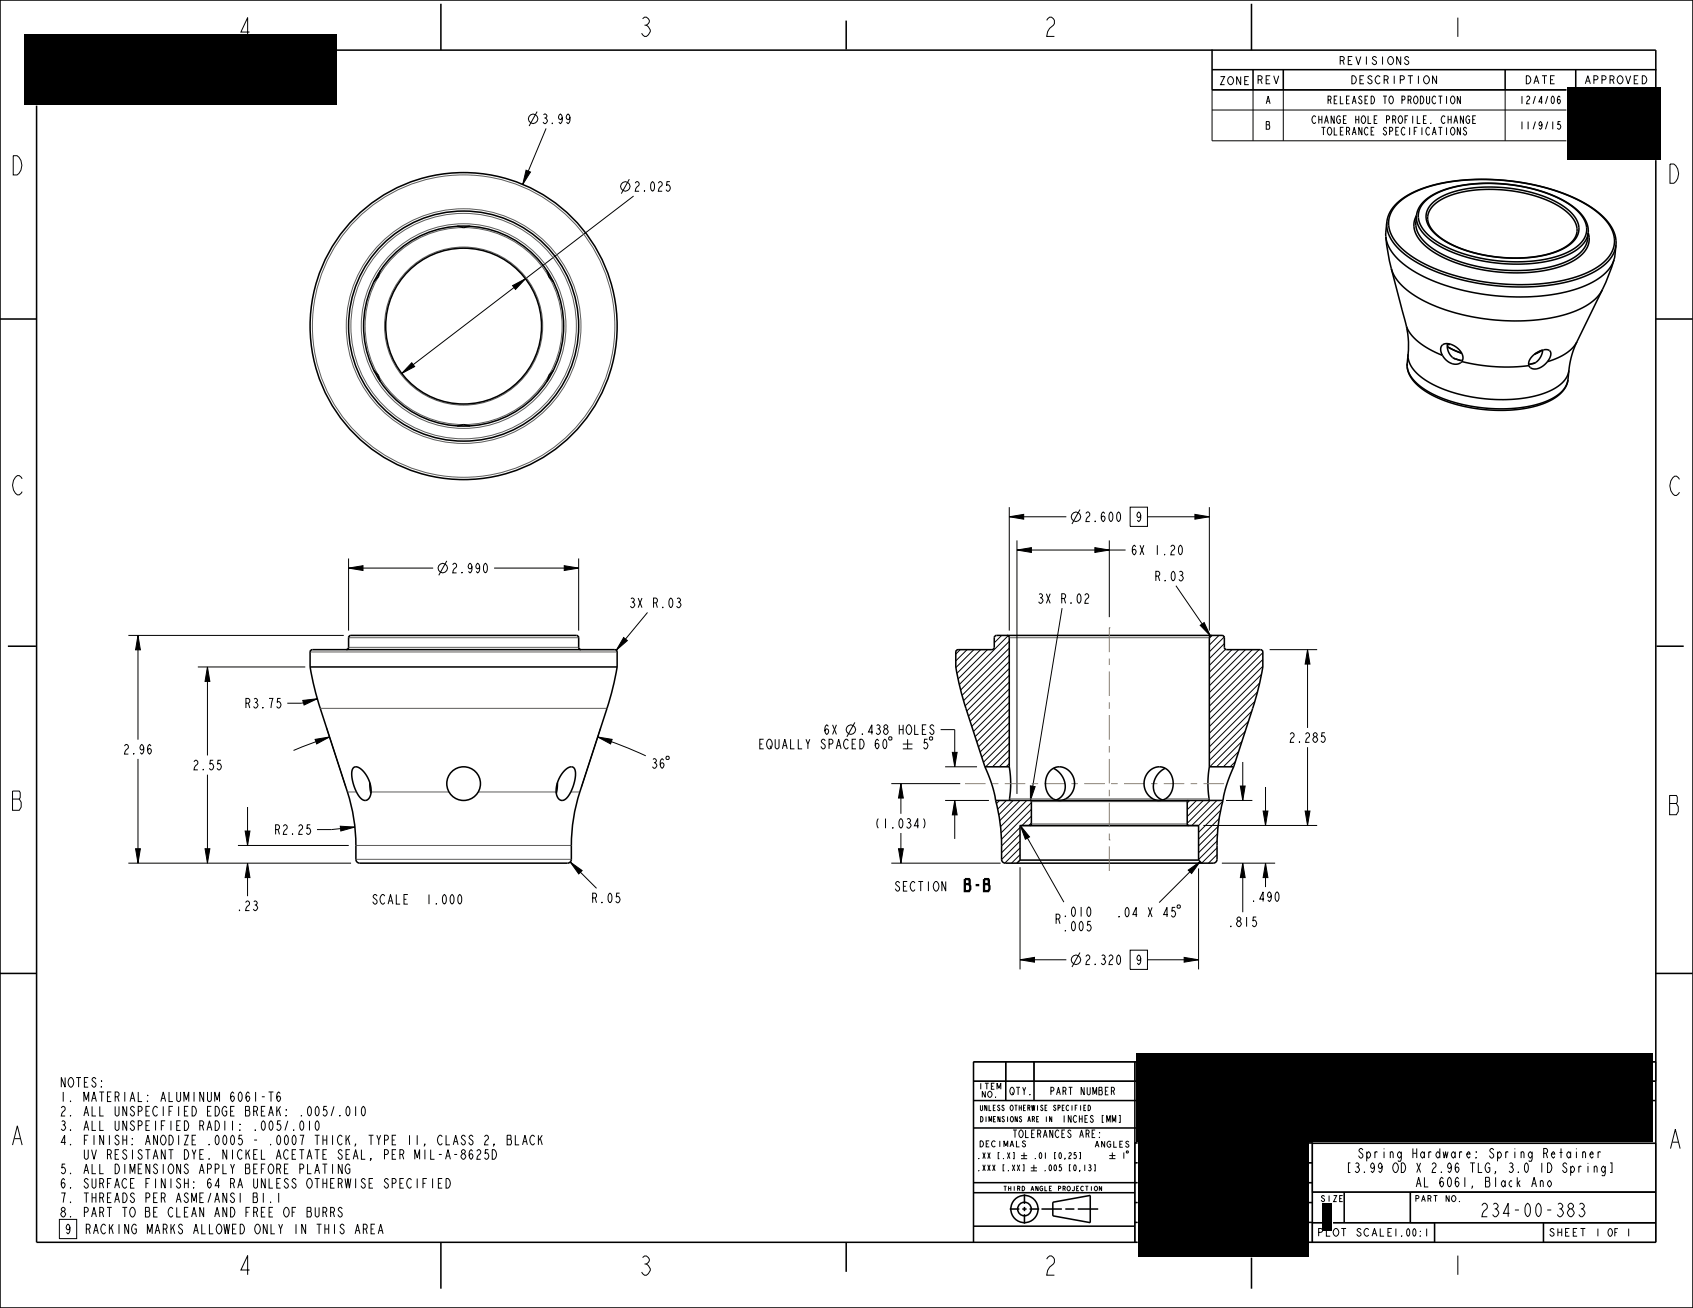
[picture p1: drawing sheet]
<svg xmlns="http://www.w3.org/2000/svg" width="559mm" height="432mm" viewBox="0 0 559 432" stroke-linecap="round" stroke-linejoin="round" font-family="sans-serif">
<g fill="none" stroke="#000" stroke-width=".33">
<path d="M82.4 10.6h-2.9l2.2-4.8v5.7M177.3 36.8l-2.7 4.8M400.1 36.3h116.9M413.6 29.7v16.8M423.6 29.7v16.8M496.8 29.7v16.8M517 29.7h-116.9v16.8h116.9M173.6 56.2l1.5 .6-2.6 4.1zM180.2 42.4l-7.7 18.5M207.7 59.2l-2.6 4.7M209.1 64.7l-76.5 58.6M169.2 94.3l4.2-2.3-3.3 3.5z"/>
<path d="M135.9 119.8l1 1.2-4.3 2.3zM333.1 170.6l4.8-.8v1.6zM333.1 167.4v40.8M333.1 170.6h18.9M335.7 178.4v83.7M356.5 168.2l-2.7 4.8M366.1 178.4v25.3M373 167.4h5.7v6.4h-5.7zM378.7 170.6h20.5M394.4 169.8l4.8 .8-4.8 .8zM399.2 167.4v40.8M115.1 187.5l4.7-.8v1.6z"/>
<path d="M115.1 184.4v23.8M115.1 187.5h27.9M147.5 185.2l-2.7 4.7M163.1 187.5h27.9M186.2 186.7l4.8 .8-4.8 .8zM191 184.4v23.8M335.7 181.6l4.7-.8v1.6zM335.7 181.6h35.8M361.4 180.8l4.7 .8-4.7 .8zM388.1 193.4l11.4 16.5M42.4 209.8h71.1M45.5 209.8l.8 4.7h-1.6z"/>
<path d="M45.5 209.8v34.4M205.8 210.5l1.3 1-3.7 3.1zM213.7 202.2l-10.3 12.4M316.9 214.5l-1.4 1.4M319.2 214.5l-3.7 3.7M321.4 214.5l-5.9 5.9M323.7 214.5l-7.8 7.8M325.9 214.5l-9.7 9.7M330.6 209.8l-2.4 2.4M332.7 209.9l-16.1 16.1M333.1 211.7l-16 16.1M333.1 218.5l-14.5 14.5"/>
<path d="M333.1 214l-15.6 15.6M333.1 216.2l-15.1 15.1M350.6 200.8l-10.5 63.5M396.1 206.4l1.4-.9 2 4.4zM400.1 209.8l-.9 .9M402.3 209.8l-3.1 3.1M404.1 210.3l-4.9 4.9M404.1 212.5l-4.9 4.9M404.5 214.3l-5.3 5.4M406.6 214.5l-7.4 7.4M408.8 214.5l-9.6 9.6M411.1 214.5l-11.9 11.9"/>
<path d="M413.3 214.5l-14.1 14.1M415.6 214.5l-16.4 16.4M416.8 215.5l-17.6 17.6M416.8 217.7l-17.6 17.7M416.8 219.9l-17.6 17.7M419.1 214.5h15.7M431.6 214.5l.8 4.7h-1.6zM431.6 214.5v25.8M65.3 220.2h35.5M68.5 220.2l.8 4.7h-1.6zM68.5 220.2v29.2M99.9 231.2l4.8-.5-4.3 2z"/>
<path d="M104.7 230.7l-5.1 1.4h-4.8M282.2 238.5l-2.7 4.7M333.1 227.4l-12.3 12.4M333.1 229.7l-11.8 11.8M333.1 231.9l-11.2 11.3M333.1 234.2l-10.7 10.7M333.1 220.7l-14 14M333.1 236.4l-10.1 10.2M333.1 222.9l-13.4 13.5M333.1 225.2l-12.9 12.9M333.1 238.6l-9.6 9.7M412.1 238.1l-12.9 12.9"/>
<path d="M413.2 234.8l-14 14M414.2 231.5l-15 15.1M415 228.4l-15.8 15.9M415.8 225.5l-16.6 16.6M416.4 222.6l-17.2 17.2M45.5 250.5v34.4M68.5 255.7v29.2M104 244.1l4.8-.8-4.3 2.3zM107.8 240.3l6.4 19.6M108.8 243.3l-11.9 4.4M197.3 243.3l7.4 2.6 8.5 3.6M197.3 243.3l4.7 .8-.5 1.5z"/>
<path d="M198.3 240.3l-6.4 19.6M215.5 250.7l.3-.2a.73 .73 0 0 1 .8 .7l-.4 .6a.95 .95 0 0 1 .6 1 .95 .95 0 0 1-1 .8l-.4-.5M215.8 251.8h.4M219 251l-.5-.5a2.15 2.15 0 0 0 0 3.1 1.05 1.05 0 0 0 0-1.8l-.4 .2-.2 .6M220.1 249.7h.5l.3 .2v.6l-.3 .2h-.5l-.3-.2v-.6zM250.8 245.6h.8M252.1 244h-1.3v3.2h1.3M253.5 244.3l.3-.3a1.69 1.69 0 0 1 1.1 1.6 1.69 1.69 0 0 1-1.1 1.6l-.3-.2a2.08 2.08 0 0 1 0-2.7zM254.1 246.2l.5 1M255.9 244v2.7l.4 .5h.4l.4-.5v-2.7M258.2 247.2l.8-3.2 .8 3.2M258.6 246.2h.9"/>
<path d="M260.9 244v3.2h1.3M263.5 244v3.2h1.3M266 244l.7 1.6v1.6M267.3 244l-.6 1.6M272.4 244.6l-.5-.6a.73 .73 0 0 0-.8 .8l.5 .6a.94 .94 0 0 1 .8 .9 .94 .94 0 0 1-.8 .9l-.7-.8M273.6 245.6h.8l.5-.5v-.5l-.5-.6h-.8v3.2M276 247.2l.8-3.2 .8 3.2M276.3 246.2h1M280 244.6l-.5-.6a1.69 1.69 0 0 0-1.1 1.6 1.69 1.69 0 0 0 1.1 1.6l.5-.5M281.3 245.6h.8M282.5 244h-1.2v3.2h1.2M283.8 244a1.59 1.59 0 0 1 1.4 1 1.59 1.59 0 0 1-.3 1.7l-.5 .5h-.6z"/>
<path d="M290 244.6l-.5-.6a2.15 2.15 0 0 0 0 3.2 1.05 1.05 0 0 0 0-1.8l-.5 .2-.1 .6M291.7 244.3l.4-.3a2.15 2.15 0 0 1 0 3.2 2.25 2.25 0 0 1-.4-2.9zM293.3 243.5l.3-.3h.5l.3 .3v.5l-.3 .3h-.5l-.3-.3zM294.2 258.7h22.7M297.4 258.7l.8 4.8h-1.6zM297.4 258.7v9.9M298 245.6h3.2M298 247.2h3.2M299.6 244v3.2M306.1 244h-.9l-.2 1.4 .3-.3a1.06 1.06 0 0 1 1 1.1 1.06 1.06 0 0 1-1 1l-.4-.5M307 243.2h.6l.2 .3v.5l-.2 .3h-.6l-.2-.3v-.5zM310.5 240.9h4.6v12.2"/>
<path d="M311.9 253.1h10.6M314.3 248.4h1.6l-.8 4.7zM333.1 240.9l-9.1 9M333.1 245.4l-7.8 7.7M333.1 252.1l-1 1M333.1 243.1l-8.5 8.5M333.1 249.8l-3.3 3.3M333.1 247.6l-5.5 5.5M340.1 259.4l1.6 .3-1.6 4.6zM407.8 251.4l-1.8 1.7M408.8 248.1l-5 5M409.4 259.5h1.6l-.8 4.7z"/>
<path d="M409.9 244.8l-8.3 8.3M410.2 251.5v12.7M411 241.5l-11.7 11.6M417.7 259.8v12.7M431.6 246.7v25.8M78.5 279.1h36.6M80.9 274.3h1.6l-.8 4.8zM81.7 266.4v12.7M112.3 272.8l4.8 .2-4.6 1.3zM117.1 273l-7.7 .9h-4.8M297.4 275v9.9M311.9 264.2h14.5"/>
<path d="M315.1 264.2l.8 4.8h-1.6zM315.1 264.2v12.7M329.9 264.2l-1 1.1M332.2 264.2l-2.9 2.9M334.4 264.2l-4.7 4.8M336.6 264.2l-6.6 6.7M336.7 273.2l-6.1 6.1M336.7 275.4l-6.1 6.1M336.7 277.7l-6.1 6.1M336.7 279.9l-5 5M336.8 272.5l3 3.8-1.4 .8zM336.8 272.5l14.3 25.3"/>
<path d="M338.9 264.2l-8.7 8.7M340.4 267.2l-9.9 9.9M340.4 271.7l-.8 .8M340.4 265l-10 10M340.4 269.4l-3 3.1M392.7 264.2l-.8 .9M394.9 264.2l-3 3.1M397.2 264.2l-5.3 5.4M397.2 272.5h37.5M399.4 264.2l-7.5 7.6M401.6 264.2l-8.2 8.3M401.7 279.9l-5.1 5"/>
<path d="M401.7 277.6l-6.1 6.1M401.8 275.3l-6.2 6.2M402.1 272.8l-6.5 6.5M402.4 270.2l-6.8 6.8M402.9 267.5l-7.3 7.3M403.6 264.5l-8 8.1M404.7 264.2h8.7M416.9 267.7h1.6l-.8 4.8zM430.8 267.7h1.6l-.8 4.8zM42.4 284.9h73.5M44.7 280.2h1.6l-.8 4.7zM67.7 280.2h1.6l-.8 4.7z"/>
<path d="M81.7 284.9l.8 4.8h-1.6zM81.7 284.9v10.9M188.2 284.6l3.9 2.8-1.1 1.1zM188.2 284.6l8.7 8.7M294.2 284.9h36.1M296.6 280.2h1.6l-.8 4.7zM336.7 282.1l-2.8 2.8M336.7 286.3v33.7M379 299.5l1.3 3.2M380.3 299.5l-1.3 3.2M387.9 299.5h-1l-.1 1.4 .3-.3a1.06 1.06 0 0 1 .9 1.1 1.06 1.06 0 0 1-.9 1l-.5-.5M388.8 298.8h.5l.3 .2v.5l-.3 .3h-.5l-.3-.3v-.5z"/>
<path d="M392.2 287.2l3.9-2.8-2.8 4zM395.6 286.7v33.3M396.1 284.4l-13.5 13.6M401.7 282.1l-2.8 2.8M403.3 284.9h17.6M410.2 284.9l.8 4.8h-1.6zM410.2 284.9v16.2M417.7 284.9l.8 4.8h-1.6zM417.7 284.9v7.9M336.7 316.8l4.7-.7v1.5zM336.7 316.8h15.3M356.5 314.5l-2.7 4.7"/>
<path d="M373 313.7h5.7v6.3h-5.7zM378.7 316.8h16.9M385.5 301.9h-1.4l1.1-2.4v3.2M390.8 316.1l4.8 .7-4.8 .8zM332 350.5v6.4M341.3 350.5v6.4M374.6 350.5v6.4M375 350.5h-53.7v6.4h53.7M545.4 350.5h1.1v6.4h-1.1M92.5 361l-.5-.5a2.15 2.15 0 0 0 0 3.2 1.05 1.05 0 0 0 0-1.9l-.5 .3-.1 .5M104.4 370.3l.3-.3a2.15 2.15 0 0 1 0 3.2 2.25 2.25 0 0 1-.3-2.9zM119.6 365.5l.3-.3a2.15 2.15 0 0 1 0 3.2 2.25 2.25 0 0 1-.3-2.9z"/>
<path d="M162.5 379.5a1.59 1.59 0 0 1 1.4 1 1.59 1.59 0 0 1-.3 1.7l-.5 .5h-.6zM177.7 374.8v3.1M178.3 375.8l.7 2.1M179 374.8l-1.3 1.8M371.9 380l.5 .1-.1 .5-.5-.1zM375.5 377.3h-.9v32.8h.9M431.8 377.3h1.4v32.8h-1.4M433.2 377.4h113.3v32.7h-37.1v-6.4h37.1h-81v-10.2h81h-113.3zM112.9 399.1l-.4-.5a.73 .73 0 0 0-.8 .8l.4 .5a.94 .94 0 0 1 .8 .9 .94 .94 0 0 1-.8 1l-.6-.8M115.5 384.8l-.5-.5a1.69 1.69 0 0 0-1.1 1.6 1.69 1.69 0 0 0 1.1 1.6l.5-.6v-1h-.7M147.2 389.1a1.59 1.59 0 0 1 1.4 .9 1.59 1.59 0 0 1-.3 1.7l-.4 .5h-.7zM323.1 386.4l.1 .1z"/>
<path d="M323.1 382.3l.1 .2zM324.4 384.5l.8 2M324.4 380.5l.8 2M325.2 384.5l-.8 2M325.2 380.5l-.8 2M326 384.5l.8 2M326 380.5l.8 2M326.8 384.5l-.8 2M326.8 380.5l-.8 2M327.6 384.5l.8 2M328.4 384.5l-.8 2M329.9 380.5h-.4v2h.4"/>
<path d="M331.2 382.3l.1 .2zM331.5 384.5h-.4v2h.4M332.5 380.5l.8 2M332.8 386.4l.1 .1zM333.3 380.5l-.8 2M334.1 384.5l.8 2M334.3 380.5h.5v2h-.5M334.9 384.5l-.8 2M335.8 384.5l.8 2M336.6 384.5l-.8 2M337 381.5h2M337 382.5h2"/>
<path d="M337.6 384.5h.4v2h-.4M338 380.5v2M340.2 385.5h2.1M340.2 386.5h2.1M341.2 384.5v2M341.7 382.3l.1 .2zM343.2 380.6l.2-.1 .2 .1 .2 .6-.1 1-.3 .3-.4-.7zM344.9 386.4l.1 .1zM345 380.5v2M346.5 384.7l.2-.2 .2 .2 .2 .5-.1 1-.3 .3-.4-.6zM348.1 384.7l.2-.2 .2 .2 .2 .5-.1 1-.3 .3-.4-.6zM348.5 380.5h-.4v2h.4"/>
<path d="M349.7 380.6l.2-.1 .2 .1 .2 .6-.1 1-.3 .3-.4-.7zM350.3 384.5h-.6l-.1 .9 .2-.2a.68 .68 0 0 1 .6 .7 .68 .68 0 0 1-.6 .6l-.3-.3M351.6 382.5l-.2-.2-.1 .6M352.8 380.8l.3-.3 .5 .3-.8 1.7h.8M353.4 384.5h-.4v2h.4M354.6 384.7l.2-.2 .2 .2 .2 .5-.1 1-.3 .3-.4-.6zM355.2 380.5h-.6l-.1 .8 .2-.1a.68 .68 0 0 1 .6 .6 .68 .68 0 0 1-.6 .7l-.3-.3M356.2 380.5h.4v2h-.4M356.4 386.5l-.1-.1-.1 .5M358 384.5v2M359.4 384.7l.2-.2 .4 .2 .1 .3-.3 .4a.52 .52 0 0 1 .3 .7 .52 .52 0 0 1-.8 .1M359.6 385.4h.2"/>
<path d="M361.1 384.5h.4v2h-.4M366.1 381.5h2.1M366.1 382.5h2.1M367.1 380.5v2M370.9 380.5v2M374.6 383.9h.9M374.6 390.4h.9M374.6 397h.9M431.8 383.9h1.4M431.8 390.4h1.4M431.8 397h1.4M438.7 394.7v2"/>
<path d="M19.6 402.5h5.7v6.4h-5.7zM124.8 407.3l.8-3.2 .8 3.2M125.2 406.3h.9M374.6 403.6h.9M431.8 403.6h1.4M436.8 403.7h-3.6v6.4h40.3v-6.4h-33.5"/>
<circle cx="175.9" cy="39.2" r="1.56"/>
<circle cx="206.4" cy="61.5" r="1.56"/>
<circle cx="355.1" cy="170.6" r="1.56"/>
<circle cx="146.1" cy="187.5" r="1.56"/>
<circle cx="280.8" cy="240.9" r="1.56"/>
<circle cx="355.1" cy="316.8" r="1.56"/>
</g>
<g fill="#000">
<path d="M8 11.4h103v23.3h-103zM517.2 28.7h30.9v24h-30.9zM173.6 56.2l1.5 .6-2.6 4.1zM169.2 94.3l4.2-2.3-3.3 3.5zM135.9 119.8l1 1.2-4.3 2.3zM333.1 170.6l4.8-.8v1.6zM394.4 169.8l4.8 .8-4.8 .8zM115.1 187.5l4.7-.8v1.6zM186.2 186.7l4.8 .8-4.8 .8zM335.7 181.6l4.7-.8v1.6zM361.4 180.8l4.7 .8-4.7 .8zM45.5 209.8l.8 4.7h-1.6z"/>
<path d="M205.8 210.5l1.3 1-3.7 3.1zM396.1 206.4l1.4-.9 2 4.4zM431.6 214.5l.8 4.7h-1.6zM68.5 220.2l.8 4.7h-1.6zM99.9 231.2l4.8-.5-4.3 2zM104 244.1l4.8-.8-4.3 2.3zM197.3 243.3l4.7 .8-.5 1.5zM297.4 258.7l.8 4.8h-1.6zM314.3 248.4h1.6l-.8 4.7zM80.9 274.3h1.6l-.8 4.8zM112.3 272.8l4.8 .2-4.6 1.3zM315.1 264.2l.8 4.8h-1.6z"/>
<path d="M336.8 272.5l3 3.8-1.4 .8zM340.1 259.4l1.6 .3-1.6 4.6zM409.4 259.5h1.6l-.8 4.7zM416.9 267.7h1.6l-.8 4.8zM430.8 267.7h1.6l-.8 4.8zM44.7 280.2h1.6l-.8 4.7zM67.7 280.2h1.6l-.8 4.7zM81.7 284.9l.8 4.8h-1.6zM188.2 284.6l3.9 2.8-1.1 1.1zM296.6 280.2h1.6l-.8 4.7zM392.2 287.2l3.9-2.8-2.8 4zM410.2 284.9l.8 4.8h-1.6z"/>
<path d="M417.7 284.9l.8 4.8h-1.6zM336.7 316.8l4.7-.7v1.5zM390.8 316.1l4.8 .7-4.8 .8zM375.2 347.6h170.4v29.3h-170.4zM375.7 377.7h10.9v3.6h-10.9zM375.6 374.1h56.4v40.9h-56.4zM436.4 397.2h3.3v9.2h-3.3z"/>
</g>
<g fill="none" stroke="#000" stroke-width=".51">
<path d="M0 0h558.8v431.8h-558.8zM110.8 16.5h435.7v12.4M145.5 1.2v15.3M279.3 6.8v9.5M400.1 16.3v13.4h116.9M413.1 1.2v15.3M12.1 34.9v375.2h363.4M400.1 23h146.6M413.6 23v6.7M423.6 23v6.7M496.8 23v6.7M520.1 23v5.9"/>
<path d="M546.5 52.9v357.2h-114.7M-.1 105.3h12.2M546.5 105.3h12.2M2.6 213.3h9.3M332.4 209.8l.5 .2 .2 .5v42.6M399.9 209.8l-.5 .2-.2 .5v42.6M546.7 213.3h9M325.1 253.1a40.1 40.1 0 0 1 3.5 11.1M325.1 253.1l-7-21.5-2-8a26.8 26.8 0 0 1-.6-8.4l.2-.5 .5-.2 11.5-.1 .5-.7v-3.5l.7-.4h74.5l.7 .4v3.5l.5 .7 11.5 .1 .5 .2 .2 .5a26.8 26.8 0 0 1-.6 8.4l-2 8-7 21.5M325.1 253.1h8M333.1 253.1a58.5 58.5 0 0 1 .2 11l.3 .1M399.2 253.1h8"/>
<path d="M399.2 253.1a50.9 50.9 0 0 0-.2 11l-.3 .1M407.2 253.1a41 41 0 0 0-3.5 11.1M328.6 264.2h75.1M340 264.2l.4 .4v7.4l-.5 .5M392.2 264.2l-.3 .4v7.4l.5 .5M403.7 264.2l-1.7 8.7-.3 5v5.8l-.5 1-.8 .2h-68.9l-.7-.5-.2-.7v-5.8l-.4-5-1.6-8.7M336.7 283.9h58.9M336.7 283.9v-11.2l.2-.2h58.5l.2 .2v11.2M336.7 283.9l-1 1M395.6 283.9l1 1M-.1 321.4h12.2M546.5 321.4h12.2"/>
<path d="M321.3 356.9h53.7M332 350.5v12.8M341.3 350.5v12.8M374.6 350.5v59.6M375 350.5h-53.7v59.6M545.4 356.9h1.1M545.4 350.5h1.1M321.3 372.4h53.7M321.3 363.3h53.7M374.6 377.3h.9M431.8 377.3h1.4M433.2 377.4h113.3"/>
<path d="M433.2 377.1v33M545.4 363.3h1.1M321.3 390.4h54.2M321.3 393.7h53.1M333.3 399.1h3.2M337.4 399.1h1.4M338.1 394.3v3.1M338.1 398.4v1.4M339.8 399.1h3.2M343.8 399.1h6.7M347.5 396.9l12.4-2.3v9l-12.4-2.2zM351.6 399.1h3"/>
<path d="M355.7 399.1h6.8M374.6 397h.9M374.6 383.9h.9M431.8 390.4h1.4M431.8 397h1.4M431.8 383.9h1.4M433.2 393.5h113.3M443.7 393.5v10.2M465.5 393.5v10.2M145.5 410.1v15.3M279.3 410.3v9.6M321.3 404.8h53.3"/>
<path d="M338.1 400.8v3.2M374.6 403.6h.9M413.1 415.2v10.2M431.8 403.6h1.4M433.2 403.7h3.6M440 403.7h106.5M473.5 403.7v6.4M509.4 403.7v6.4"/>
<circle cx="338.1" cy="399.1" r="4.5"/>
<circle cx="338.1" cy="399.1" r="2.25"/>
</g>
<path d="M333.1 210.5h66.1M336.7 272.7h58.9M340.4 272h51.5M340.4 264.6h51.5" fill="none" stroke="#5e5d59" stroke-width=".33"/>
<!-- layer: 02___PRT_ALL_AXES -->
<g fill="none" stroke="#000" stroke-width=".51">
<path d="M150.9 74.7l.7 .1a5.8 5.8 0 0 0 3.6-.1M457.4 78.1h.1M457.4 78.1v.1M457.4 78.2l.7 5.3 1.1 5.2M457.4 78.2a14.1 14.1 0 0 0 6.6 9.6 62.4 62.4 0 0 0 30.9 10 60.8 60.8 0 0 0 29.6-4.1 14.3 14.3 0 0 0 8.3-8M457.7 73.3l-.3 4.8M467.5 71.2l-.2 2.1M524.2 76.8l-.2 2.1M125.6 89.3l-.3 .6a5.6 5.6 0 0 1-1.9 3.1M180.5 89.3l.3 .7a5.8 5.8 0 0 0 1.8 3M459.2 88.7a14.7 14.7 0 0 0 6.9 8.3 63.8 63.8 0 0 0 33.8 9 46.7 46.7 0 0 0 24.3-5.5 12.6 12.6 0 0 0 4.7-4.9M459.2 88.7l5 19.1"/>
<path d="M528.9 95.6l-8.4 17.2M532.8 85.7l-1.8 5-2.1 4.9M533.4 80.9l-.6 4.8M464.2 107.8a17.6 17.6 0 0 0 9.6 8.5l2.3 1M464.2 107.8l.1 .7M464.3 108.5h.1M464.3 108.5l.6 3.8-.1 4.6M464.8 116.9l-.3 3M464.8 116.9a8.7 8.7 0 0 0 4.1 7.4 44.6 44.6 0 0 0 24.9 7.6 36.1 36.1 0 0 0 19.9-4 7.9 7.9 0 0 0 4.1-5.7M476.1 117.3a4.4 4.4 0 0 0 6.1 2.4l.3-.3M476.1 117.3a2.33 2.33 0 0 1 .8-3.8 5.6 5.6 0 0 1 6 4.9l-.4 1M477.8 113.4a4.5 4.5 0 0 0 2.6 5.1"/>
<path d="M479.8 118.3l.6 .2M480.4 118.5l.6 .2M481 118.7l1 .3M481 118.7l.9 .3 .9-.1M482.5 119.4a60.7 60.7 0 0 0 22.2 1.3M506.6 119.8l-1.3 .3M509.2 115.6a4.6 4.6 0 0 1-3.4 4.5h-.5M510.7 119.4a4.4 4.4 0 0 1-5.6 2l-.4-.7M510.7 119.4a2.64 2.64 0 0 0 .6-3.8l-.6-.2a6.3 6.3 0 0 0-6.2 4.7l.2 .6M520.5 112.8a14.2 14.2 0 0 1-8.9 6.3l-.9 .3M520.5 112.8l-1.7 4.5-1 4.9M123.4 122.3l.4 .4a5.6 5.6 0 0 1 1.8 3.3"/>
<path d="M182.6 122.3l-.4 .6a5.8 5.8 0 0 0-1.7 3.1M504.6 120.3l.7-.2zM517.8 122.2l-.3 3.1M155.2 140.6l-.8-.1a5.9 5.9 0 0 0-3.5 .1M102.4 215.2v5M115.1 210.5v3.2M191 210.5v3.2M203.7 215.2v5M102.4 220.2l1.1 5.7 1.5 5.7 9.7 29.8a57.1 57.1 0 0 1 2.8 17.7v4.6M102.4 220.2h101.3M203.7 220.2l-1.2 5.7-1.5 5.7-9.6 29.8a57.1 57.1 0 0 0-2.8 17.7v4.6M116.7 253.4l.1-.1a3.3 3.3 0 0 1 3.7 2.1 8 8 0 0 1 1.3 8.1 1.87 1.87 0 0 1-3.2-.6 11.1 11.1 0 0 1-2.2-9.2z"/>
<path d="M122.1 258.4l.3 3.5M184 258.4l-.4 3.5M186.4 254.3a2.1 2.1 0 0 1 3.1-.7 6.9 6.9 0 0 1-.3 5.8 7.1 7.1 0 0 1-3.3 4.8 2.33 2.33 0 0 1-2.3-2.8 10 10 0 0 1 2.8-7.1zM346.7 254.4a4.9 4.9 0 0 1 5.3-.6 4.9 4.9 0 0 1 2.7 4.6 5.1 5.1 0 0 1-6.3 5.6 6 6 0 0 1-1.7-9.6zM347.7 253.6a6 6 0 0 1 2.1 9.8l-1.3 .7M379.2 254.7a4.5 4.5 0 0 1 4.9-1.3 4.5 4.5 0 0 1 3 4.1 5.3 5.3 0 0 1-3.7 6.6l-.5 .1a5.5 5.5 0 0 1-5-3.5 5.5 5.5 0 0 1 1.3-6zM384.6 253.6a6 6 0 0 0-2.2 9.8l1.3 .7"/>
<circle cx="153" cy="258.7" r="5.6"/>
</g>
<g fill="none" stroke="#5e5d59" stroke-width=".33">
<path d="M105.7 233.8h94.7M114.7 261.4h3M117.5 279.1h71.1M122.5 261.4h25.7M157.9 261.4h25.7M188.4 261.4h3M333.2 263.7h14.5M351.7 263.7h28.9M384.6 263.7h14.5"/>
<circle cx="153" cy="107.6" r="32.5"/>
</g>
<g fill="none" stroke="#aa7638" stroke-width=".33">
<path d="M366.1 207.2h.1M366.1 207.2v8.1M366.1 217.4v2.1M366.1 221.7v8M366.1 231.9v2.1M366.1 236.1v8.1M318.5 258.7h6.8M327.4 258.7h2.1M331.7 258.7h6.7M340.5 258.7h2.1M344.8 258.7h6.7M353.6 258.7h2.2"/>
<path d="M357.9 258.7h6.7M366.1 246.3v2.1M366.1 250.5v8.1M366.8 258.7h2.1M371 258.7h6.8M379.9 258.7h2.1M384.1 258.7h6.8M393 258.7h2.1M397.3 258.7h6.7M366.1 277.3h.1M366.1 260.7v2.2M366.1 265v8.1"/>
<path d="M366.1 275.2v2.1M366.1 279.4v8.1"/>
</g>
<!-- layer: FEATURES_ALL -->
<g fill="none" stroke="#000" stroke-width=".51">
<path d="M461.1 67a27.9 27.9 0 0 1 14.1-6.4 74.8 74.8 0 0 1 47.8 6.4 20.2 20.2 0 0 1 9.8 9.8 9.5 9.5 0 0 1-4.4 11.6 39 39 0 0 1-18.8 6 75.3 75.3 0 0 1-41.6-7.5 20 20 0 0 1-9.7-9.7 9.1 9.1 0 0 1 2.8-10.2zM461.3 67.2a27.3 27.3 0 0 1 13.8-6.5 74.5 74.5 0 0 1 47.1 6 20.3 20.3 0 0 1 10.1 9.7 9.1 9.1 0 0 1-3.9 11 32.8 32.8 0 0 1-15.5 5.7 74.7 74.7 0 0 1-43.9-6.6 20.3 20.3 0 0 1-10.1-9.7 8.5 8.5 0 0 1 2.4-9.6zM467.3 73.3a9.9 9.9 0 0 0 5.2 8.5 50.9 50.9 0 0 0 28.5 7.5 34.1 34.1 0 0 0 19.3-4.8 8.1 8.1 0 0 0 3.7-5.6M467.5 71.2a7.2 7.2 0 0 0 1.9 8.9 31.4 31.4 0 0 0 15.2 7.9 55.8 55.8 0 0 0 31.3-.3 12.6 12.6 0 0 0 8.3-6.9 6.3 6.3 0 0 0 .1-3.8l-.1-.1M467.5 71.2h.1M470.1 66.3a21.9 21.9 0 0 1 12-5.1 55.4 55.4 0 0 1 35.2 5.7 13.1 13.1 0 0 1 6.8 8.1 8.1 8.1 0 0 1-5.1 8.4 43.4 43.4 0 0 1-24.2 3.5 43.3 43.3 0 0 1-23.6-8.4 8.2 8.2 0 0 1-3.4-8.6l.9-1.9zM470.3 66.5a21.1 21.1 0 0 1 11.5-5.1 55 55 0 0 1 34.9 5.2 12.4 12.4 0 0 1 7 8.6 7.9 7.9 0 0 1-4.8 7.3 39.1 39.1 0 0 1-21.8 3.8 46.2 46.2 0 0 1-24.4-7.7 8.9 8.9 0 0 1-4.4-8.5l.7-1.8zM471.2 71.5h.1M472.7 67.1a19.9 19.9 0 0 1 11.6-4.8 49.2 49.2 0 0 1 31.3 5.5 9.9 9.9 0 0 1 5.6 7.9 8.8 8.8 0 0 1-5.9 6.7 45.8 45.8 0 0 1-28.1 1.3 27.9 27.9 0 0 1-14.2-7.2 6.2 6.2 0 0 1-.3-9.4zM473.4 67.6a19.4 19.4 0 0 1 11.2-4.6 47.9 47.9 0 0 1 30.7 5.6 9.5 9.5 0 0 1 5.2 7.5 8.3 8.3 0 0 1-5.8 6.5 46.6 46.6 0 0 1-29 .6 24.2 24.2 0 0 1-12.9-7.2 5.7 5.7 0 0 1 .6-8.4zM524 78.9h.1M533.4 80.9h.1"/>
<path d="M464.5 120v1M464.5 120h.1M464.5 119.9l-.1 1.1M464.5 119.9v.1M477.7 114.4l4.8 2.2M477.7 114.5l4.8 2.1M478.3 113.5l-.6 .2M478.8 113.6l-1.1 .3M508.7 115.7l-2 1.1M509 115.6l-2.5 1.4M464.4 121a10.7 10.7 0 0 0 5.9 7.6 51.6 51.6 0 0 0 33 5.8 21.5 21.5 0 0 0 12-4.9l1.5-2 .7-2.2a9.4 9.4 0 0 1-5.8 7 44.1 44.1 0 0 1-25.8 2.4 34.4 34.4 0 0 1-18.5-8 9 9 0 0 1-3-5.7zM115.1 213.7l-.3 .5-.5 .3"/>
<path d="M115.1 210.5l.2-.5 .5-.2h74.4l.6 .2 .2 .5M191 213.7l.2 .5 .6 .3M203.7 215.2l-.2-.5-.6-.2h-99.8l-.5 .2-.2 .5M117.5 283.7a1.27 1.27 0 0 0 1.2 1.2h68.6a1.27 1.27 0 0 0 1.3-1.2"/>
<circle cx="153" cy="107.7" r="50.7"/>
<circle cx="153" cy="107.7" r="38"/>
<circle cx="153" cy="107.6" r="33"/>
<circle cx="153" cy="107.7" r="25.7"/>
</g>
<g fill="none" stroke="#5e5d59" stroke-width=".33">
<path d="M102.4 215.2h101.3M115.1 213.7h75.9M115.1 210.5h75.9M117.5 283.7h71.1"/>
<circle cx="153" cy="107.7" r="49.9"/>
<circle cx="153" cy="107.7" r="38.7"/>
<circle cx="153" cy="107.7" r="37.2"/>
<circle cx="153" cy="107.6" r="33.8"/>
<circle cx="153" cy="107.7" r="26.1"/>
</g>
<g font-size="8.3">
<text x="210.5" y="12">3</text>
<text x="344.2" y="12">2</text>
<text x="478.6" y="12.2">1</text>
<text x="3.1" y="57.7">D</text>
<text x="549.9" y="60.5">D</text>
<text x="3.5" y="163.4">C</text>
<text x="550.5" y="163.5">C</text>
<text x="3.2" y="267.5">B</text>
<text x="550.1" y="269">B</text>
<text x="3.2" y="378">A</text>
<text x="550.4" y="379.2">A</text>
<text x="78.2" y="420.8">4</text>
<text x="210.5" y="421">3</text>
<text x="344.2" y="421">2</text>
<text x="478.6" y="420.9">1</text>
</g>
<text font-size="5.8" x="488.7" y="401.7">234-00-383</text>
<text font-size="5.2" x="318.1" y="294.2">B-B</text>
<g font-size="4.1">
<text x="178.6" y="40.8">3.99</text>
<text x="209" y="63.1">2.025</text>
<text x="357.8" y="172.2">2.600</text>
<text x="374.6" y="172.2">9</text>
<text x="373.1" y="183.2">6X 1.20</text>
<text x="148.8" y="189.1">2.990</text>
<text x="380.9" y="191.8">R.03</text>
<text x="207.5" y="200.6">3X R.03</text>
<text x="342.2" y="199.2">3X R.02</text>
<text x="80.5" y="233.7">R3.75</text>
<text x="271.6" y="242.4">6X</text>
<text x="283.5" y="242.4">.438 HOLES</text>
<text x="425.2" y="245.1">2.285</text>
<text x="40.5" y="248.9">2.96</text>
<text x="63.4" y="254.1">2.55</text>
<text x="90.3" y="275.4">R2.25</text>
<text x="288.5" y="273.4">(1.034)</text>
<text x="123" y="298.5">SCALE</text>
<text x="140.6" y="298.5">1.000</text>
<text x="195" y="298">R.05</text>
<text x="295.6" y="294.2">SECTION</text>
<text x="412.6" y="297.6">.490</text>
<text x="77.9" y="300.6">.23</text>
<text x="348" y="305">R</text>
<text x="350.5" y="302.6">.010</text>
<text x="368.2" y="302.7">.04</text>
<text x="405.1" y="305.9">.815</text>
<text x="350.5" y="307.3">.005</text>
<text x="357.8" y="318.4">2.320</text>
<text x="374.6" y="318.4">9</text>
<text x="19.6" y="358.9">NOTES:</text>
<text x="19.6" y="363.7">1. MATERIAL: ALUMINUM 6061-T6</text>
<text x="19.6" y="368.4">2. ALL UNSPECIFIED EDGE BREAK: .005/.010</text>
<text x="19.6" y="373.2">3. ALL UNSPEIFIED RADII: .005/.010</text>
<text x="19.6" y="377.9">4. FINISH: ANODIZE .0005 - .0007 THICK, TYPE II, CLASS 2, BLACK</text>
<text x="27" y="382.7">UV RESISTANT DYE. NICKEL ACETATE SEAL, PER MIL-A-8625D</text>
<text x="449" y="382.3">Spring Hardware: Spring Retainer</text>
<text x="19.6" y="387.5">5. ALL DIMENSIONS APPLY BEFORE PLATING</text>
<text x="445.3" y="387.1">[3.99 OD X 2.96 TLG, 3.0 ID Spring]</text>
<text x="19.6" y="392.2">6. SURFACE FINISH: 64 RA UNLESS OTHERWISE SPECIFIED</text>
<text x="467.6" y="391.8">AL 6061, Black Ano</text>
<text x="19.6" y="397">7. THREADS PER ASME/ANSI B1.1</text>
<text x="19.6" y="401.8">8. PART TO BE CLEAN AND FREE OF BURRS</text>
<text x="21.2" y="407.3">9</text>
<text x="27.8" y="407.3">RACKING MARKS ALLOWED ONLY IN THIS AREA</text>
</g>
<g font-size="3.5">
<text x="442" y="21.3">REVISIONS</text>
<text x="402.2" y="27.9">ZONE</text>
<text x="414.7" y="27.7">REV</text>
<text x="445.9" y="27.7">DESCRIPTION</text>
<text x="503.3" y="27.7">DATE</text>
<text x="523" y="27.7">APPROVED</text>
</g>
<g font-size="3.3">
<text x="417.6" y="34.3">A</text>
<text x="438.4" y="34.3">RELEASED TO PRODUCTION</text>
<text x="501.5" y="34.3">12/4/06</text>
<text x="433.4" y="40.8">CHANGE HOLE PROFILE. CHANGE</text>
<text x="417.6" y="42.7">B</text>
<text x="436.4" y="44.6">TOLERANCE SPECIFICATIONS</text>
<text x="501.5" y="42.7">11/9/15</text>
<text x="434.6" y="408.1">PLOT</text>
<text x="447" y="408.1">SCALE1.00:1</text>
<text x="511" y="408.1">SHEET</text>
<text x="526.4" y="408.1">1 OF 1</text>
</g>
<g font-size="3.2">
<text x="333" y="361.4">QTY.</text>
<text x="346.4" y="361.4">PART NUMBER</text>
<text x="334" y="375.5">TOLERANCES ARE:</text>
</g>
<text font-size="3" x="350.3" y="370.5">INCHES [MM]</text>
<g font-size="2.6">
<text x="322.8" y="359.6">ITEM</text>
<text x="323.8" y="362.3">NO.</text>
<text x="323" y="378.6">DECIMALS</text>
<text x="361.1" y="378.7">ANGLES</text>
<text x="435.7" y="396.7">S</text>
<text x="439.6" y="396.7">ZE</text>
<text x="466.8" y="396.7">PART</text>
<text x="476.6" y="396.7">NO.</text>
</g>
<g font-size="2.3">
<text x="323.2" y="366.6">UNLESS OTHERWISE SPECIFIED</text>
<text x="323.3" y="370.4">DIMENSIONS ARE IN</text>
</g>
<g font-size="1.9">
<text x="331.4" y="393.1">THIRD</text>
<text x="340.2" y="393.1">ANGLE</text>
<text x="349" y="393.1">PROJECTION</text>
</g>
</svg>
